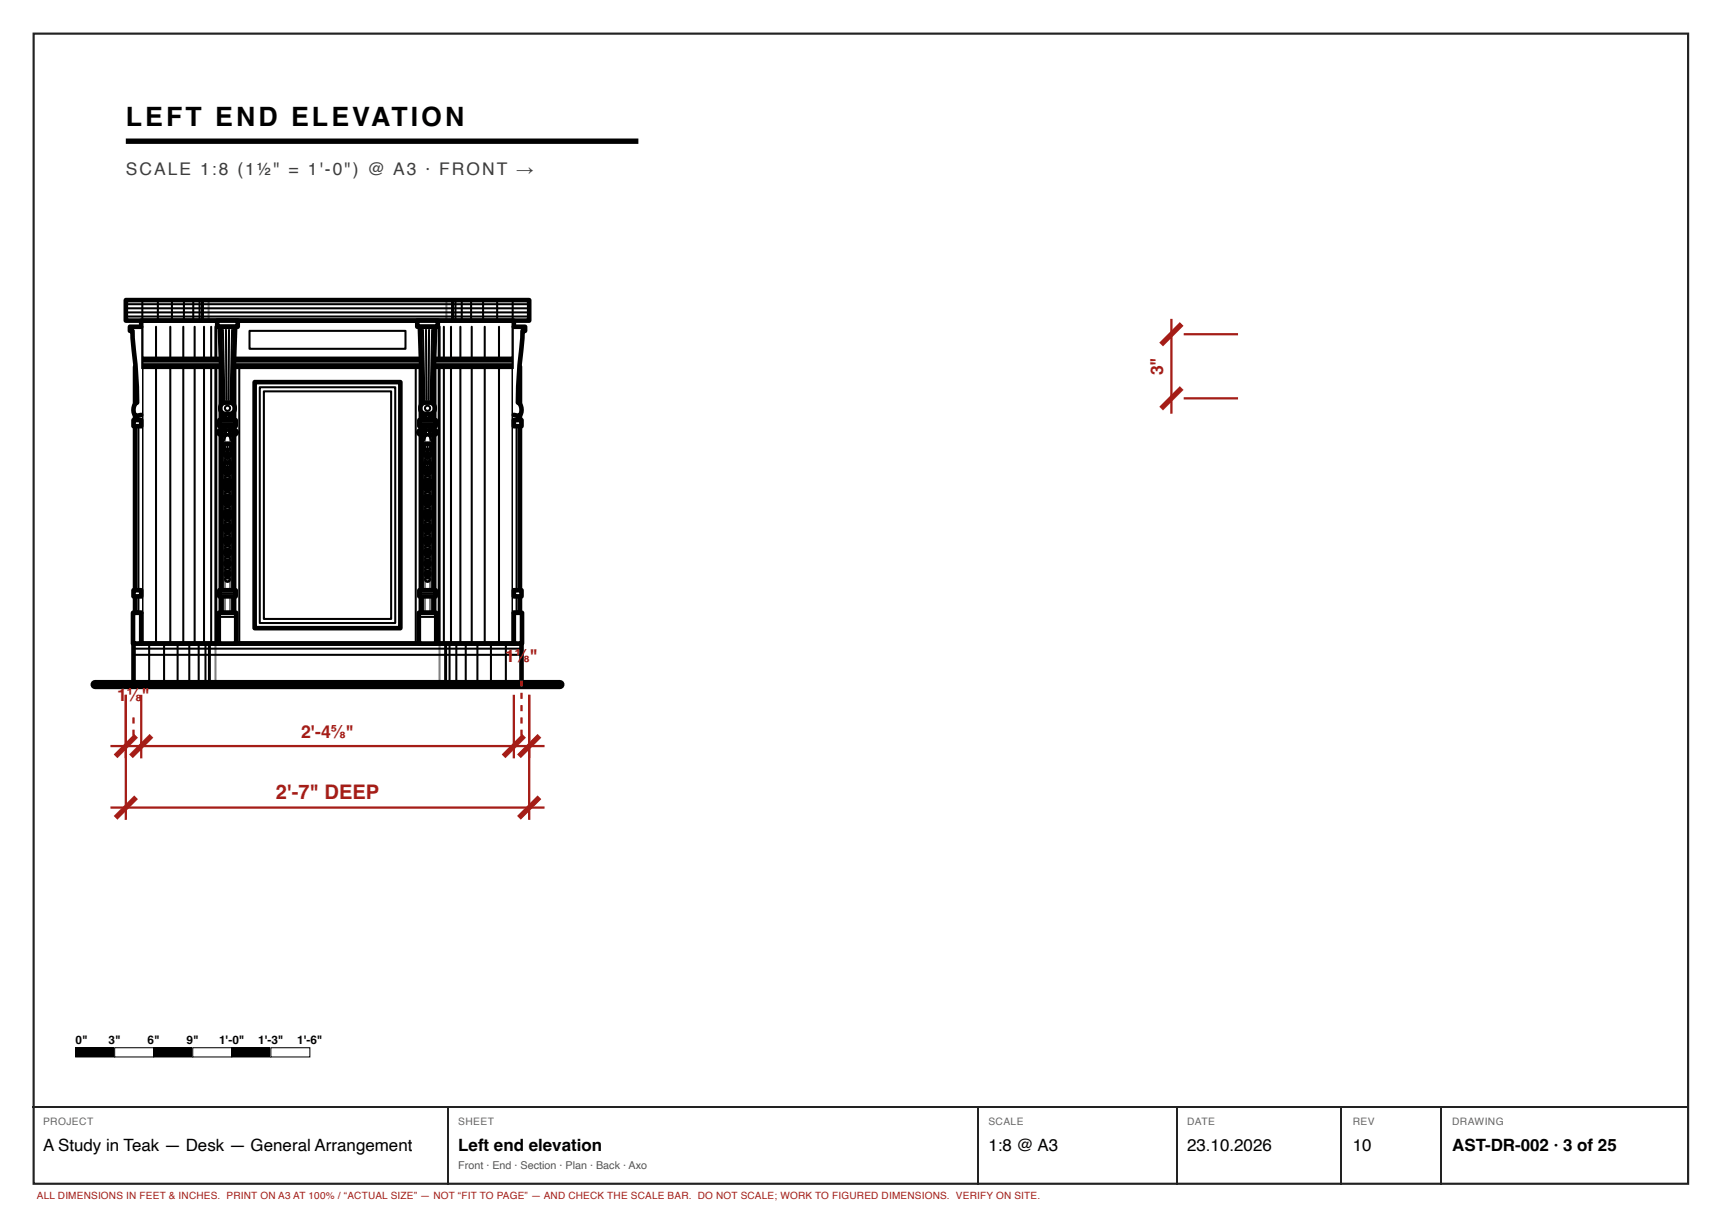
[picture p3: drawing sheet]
<svg xmlns="http://www.w3.org/2000/svg" width="420mm" height="297mm" viewBox="0 0 420 297" stroke-linecap="round" stroke-linejoin="round" font-family="sans-serif">
<path d="M8.2 8.2h403.5v280.5h-403.5z" fill="none" stroke="#222" stroke-width=".53"/>
<path d="M30.7 34.4h125" fill="none" stroke="#000" stroke-width="1.3" stroke-linecap="butt"/>
<path d="M30.7 73.2h98.4v5h-98.4zM34.4 78.2h90.9v9.4h-90.9zM34.4 87.6h90.9v1.8h-90.9zM34.4 89.4h90.9v67.5h-90.9zM62.1 93.2h35.5v60h-35.5zM32.6 156.9h94.6v10h-94.6z" fill="none" stroke="#000" stroke-width="1.1"/>
<g fill="none" stroke="#000" stroke-width=".5">
<path d="M30.7 74.2h98.4M30.7 75.2h98.4M30.7 76.2h98.4M30.7 77.2h98.4M34.7 73.2v5M38.1 79.7v7.9M38.5 73.2v5M41.5 79.7v7.9M41.9 73.2v5M44.7 79.7v7.9M44.9 73.2v5M47.1 73.2v5"/>
<path d="M47.5 79.7v7.9M48.7 73.2v5M49.8 79.7v7.9M50.9 73.2v5M51.5 79.7v7.9M54.1 79.7v7.9M108.9 73.2v5M111.1 73.2v5M112.6 73.2v5M114.9 73.2v5M117.8 73.2v5M121.2 73.2v5"/>
<path d="M125 73.2v5M34.4 88.2h90.9M34.4 88.8h90.9M38.1 89.4v67.5M41.5 89.4v67.5M44.7 89.4v67.5M47.5 89.4v67.5M49.8 89.4v67.5M51.5 89.4v67.5M54.1 89.4v67.5M58.4 89.4v67.5M60.9 80.7h38v4.4h-38z"/>
<path d="M63.4 94.4h33v57.5h-33zM64.4 95.4h31v55.5h-31zM101.4 89.4v67.5M32.6 158.2h94.6M32.6 159.7h94.6M36.4 156.9v10M40 156.9v10M43.3 156.9v10M46.2 156.9v10M48.5 156.9v10M50.1 156.9v10M52.6 156.9v10"/>
</g>
<path d="M49.4 73.2v5M52.6 79.7v7.9M110.4 73.2v5M52.6 89.4v67.5M51.1 156.9v10" fill="none" stroke="#000" stroke-width=".72"/>
<path d="M53.9 89.4h3.2v60h-3.2z" fill="#fff"/>
<path d="M53.9 89.4h3.2v60h-3.2z" fill="none" stroke="#000" stroke-width="1.1"/>
<path d="M54.4 89.4v60M54.9 89.4v60M56.1 89.4v60M56.6 89.4v60" fill="none" stroke="#000" stroke-width=".5"/>
<path d="M53.5 102.4h4v1.5h-4z" fill="#fff"/>
<path d="M53.5 102.4h4v1.5h-4z" fill="none" stroke="#000" stroke-width="1.1"/>
<path d="M53.5 103.2h4" fill="none" stroke="#000" stroke-width=".5"/>
<path d="M53.5 143.9h4v1.5h-4z" fill="#fff"/>
<path d="M53.4 105a1.22 1.22 0 0 1 2.1 .6 1.32 1.32 0 0 1-2.3-.2zM55.7 105a1.22 1.22 0 0 1 2 .6 1.32 1.32 0 0 1-2.2-.2zM53.5 143.9h4v1.5h-4z" fill="none" stroke="#000" stroke-width="1.1"/>
<path d="M53.5 144.7h4" fill="none" stroke="#000" stroke-width=".5"/>
<circle cx="55.5" cy="105.4" r=".44" fill="#fff"/>
<g fill="none" stroke="#000" stroke-width="1.1">
<path d="M54.6 108.6a1.25 1.25 0 0 1 1.6-.2 1.25 1.25 0 0 1 .4 1.6l-.6 1.1-.5 .5a2.43 2.43 0 0 1-.9-3zM54.6 113.2a1.09 1.09 0 0 1 1.4-.3 1.09 1.09 0 0 1 .5 1.3l-.5 1.1-.5 .6a2.36 2.36 0 0 1-.9-2.7zM54.7 117.4a.99 .99 0 0 1 1.2-.3 .99 .99 0 0 1 .5 1.2l-.5 1-.4 .5a2.12 2.12 0 0 1-.8-2.4zM54.8 121.3a.95 .95 0 0 1 1.3-.1 .95 .95 0 0 1 .1 1.3l-.7 .9a1.91 1.91 0 0 1-.7-2.1zM55 124.7h.9a1.37 1.37 0 0 1-.4 2.1 1.51 1.51 0 0 1-.5-2.1zM55.1 128h.8a1.24 1.24 0 0 1-.4 2 1.36 1.36 0 0 1-.4-2zM55.1 131.2h.7a1.11 1.11 0 0 1-.3 1.7 1.22 1.22 0 0 1-.4-1.7zM55.1 136.9h.7a.98 .98 0 0 1-.3 1.4 .98 .98 0 0 1-.4-1.4zM55.2 134.1h.6a1 1 0 0 1-.3 1.6 1.1 1.1 0 0 1-.3-1.6zM55.2 139.5h.6a.89 .89 0 0 1-.3 1.3 .89 .89 0 0 1-.3-1.3z"/>
<circle cx="55.5" cy="112.1" r=".31"/>
<circle cx="55.5" cy="116.4" r=".31"/>
<circle cx="55.5" cy="105.4" r=".44"/>
<circle cx="55.5" cy="123.9" r=".31"/>
<circle cx="55.5" cy="133.4" r=".31"/>
<circle cx="55.5" cy="130.5" r=".31"/>
<circle cx="55.5" cy="136.2" r=".31"/>
<circle cx="55.5" cy="127.3" r=".31"/>
<circle cx="55.5" cy="120.3" r=".31"/>
<circle cx="55.5" cy="138.8" r=".31"/>
<circle cx="55.5" cy="141.3" r=".31"/>
</g>
<g fill="none" stroke="#000" stroke-width=".5">
<path d="M54.8 108.9l.7 2M54.9 113.4l.6 1.8M54.9 117.6l.6 1.6M55.2 105.8l-.7 1.9M55.5 108.6v2.3M55.5 113.2v2M55.5 117.4v1.8M55.7 105.8l.8 1.9M56 117.6l-.5 1.6M56.1 113.4l-.6 1.8M56.1 108.9l-.6 2M55 121.5l.5 1.4"/>
<path d="M55 125l.5 1.3M55.1 128.4l.4 1.1M55.1 131.5l.4 1M55.2 134.4l.3 .9M55.2 137.2l.3 .8M55.2 139.7l.3 .8M55.5 121.2v1.7M55.5 124.8v1.5M55.5 128.2v1.3M55.5 131.3v1.2M55.5 134.3v1M55.5 137v1"/>
<path d="M55.5 139.6v.9M55.7 139.7l-.2 .8M55.8 137.2l-.3 .8M55.8 134.4l-.3 .9M55.8 131.5l-.3 1M55.9 128.4l-.4 1.1M55.9 125l-.4 1.3M56 121.5l-.5 1.4"/>
</g>
<path d="M53.4 149.4h4.2v7.5h-4.2z" fill="#fff"/>
<path d="M53.4 149.4h4.2v7.5h-4.2z" fill="none" stroke="#000" stroke-width="1.1"/>
<path d="M53.4 150.4h4.2" fill="none" stroke="#000" stroke-width=".5"/>
<path d="M53 78.2h5v1.5h-5z" fill="#fff"/>
<path d="M53 78.2h5v1.5h-5z" fill="none" stroke="#000" stroke-width="1.1"/>
<path d="M53.6 79.7h3.8l-.7 18.5h-2.5z" fill="#fff"/>
<path d="M53.6 79.7h3.8l-.7 18.5h-2.5z" fill="none" stroke="#000" stroke-width="1.1"/>
<path d="M54.4 80.4l.3 17M55.1 80.4l.1 17M55.9 80.4l-.2 17M56.6 80.4l-.4 17" fill="none" stroke="#000" stroke-width=".5"/>
<path d="M54.1 98.5l.7-.3h1.2a1.38 1.38 0 0 1 1.2 1.4 1.38 1.38 0 0 1-1.2 1.3h-1a1.39 1.39 0 0 1-1.2-.9 1.39 1.39 0 0 1 .3-1.5z" fill="#fff"/>
<path d="M54.1 98.5l.7-.3h1.2a1.38 1.38 0 0 1 1.2 1.4 1.38 1.38 0 0 1-1.2 1.3h-1a1.39 1.39 0 0 1-1.2-.9 1.39 1.39 0 0 1 .3-1.5z" fill="none" stroke="#000" stroke-width="1.1"/>
<circle cx="55.5" cy="99.6" r=".63" fill="none" stroke="#000" stroke-width=".5"/>
<circle cx="55.5" cy="101.6" r=".63" fill="#fff"/>
<circle cx="55.5" cy="101.6" r=".63" fill="none" stroke="#000" stroke-width="1.1"/>
<path d="M32.9 89.4h1.5v60h-1.5z" fill="#fff"/>
<path d="M34.4 89.4h-1.5v60h1.5" fill="none" stroke="#000" stroke-width="1.1"/>
<path d="M33.8 89.4v60" fill="none" stroke="#000" stroke-width=".5"/>
<path d="M32.6 102.4h1.8v1.5h-1.8z" fill="#fff"/>
<path d="M32.6 102.4h1.8v1.5h-1.8z" fill="none" stroke="#000" stroke-width="1.1"/>
<path d="M32.6 143.9h1.8v1.5h-1.8z" fill="#fff"/>
<path d="M32.6 143.9h1.8v1.5h-1.8z" fill="none" stroke="#000" stroke-width="1.1"/>
<path d="M32.4 149.4h2v7.5h-2z" fill="#fff"/>
<path d="M32.4 149.4h2v7.5h-2z" fill="none" stroke="#000" stroke-width="1.1"/>
<path d="M31.7 79.7h2.7v21.5l-1.2 .2a2.13 2.13 0 0 1 .2-3.2 132.4 132.4 0 0 0-1-15.4l-.1-2.1h-.6z" fill="#fff"/>
<path d="M34.4 79.7h-2.7v1h.6l.3 4.9a99.9 99.9 0 0 1 .8 12.6 2.12 2.12 0 0 0-.2 3.2l1.2-.2" fill="none" stroke="#000" stroke-width="1.1"/>
<g fill="none" stroke="#000" stroke-width=".5">
<path d="M105.6 79.7v7.9M108.2 79.7v7.9M110 79.7v7.9M112.3 79.7v7.9M115 79.7v7.9M118.2 79.7v7.9M121.7 79.7v7.9M105.6 89.4v67.5M108.2 89.4v67.5M110 89.4v67.5M112.3 89.4v67.5M115 89.4v67.5"/>
<path d="M118.2 89.4v67.5M121.7 89.4v67.5M107.2 156.9v10M109.6 156.9v10M111.3 156.9v10M113.6 156.9v10M116.4 156.9v10M119.7 156.9v10M123.4 156.9v10"/>
</g>
<path d="M107.1 79.7v7.9M107.1 89.4v67.5M108.7 156.9v10" fill="none" stroke="#000" stroke-width=".72"/>
<path d="M102.6 89.4h3.3v60h-3.3z" fill="#fff"/>
<path d="M102.6 89.4h3.3v60h-3.3z" fill="none" stroke="#000" stroke-width="1.1"/>
<path d="M103.1 89.4v60M103.6 89.4v60M104.9 89.4v60M105.4 89.4v60" fill="none" stroke="#000" stroke-width=".5"/>
<path d="M102.3 102.4h4v1.5h-4z" fill="#fff"/>
<path d="M102.3 102.4h4v1.5h-4z" fill="none" stroke="#000" stroke-width="1.1"/>
<path d="M102.3 103.2h4" fill="none" stroke="#000" stroke-width=".5"/>
<path d="M102.3 143.9h4v1.5h-4z" fill="#fff"/>
<path d="M102.2 105a1.22 1.22 0 0 1 2 .6 1.32 1.32 0 0 1-2.2-.2zM104.5 105a1.22 1.22 0 0 1 2 .6 1.32 1.32 0 0 1-2.2-.2zM102.3 143.9h4v1.5h-4z" fill="none" stroke="#000" stroke-width="1.1"/>
<path d="M102.3 144.7h4" fill="none" stroke="#000" stroke-width=".5"/>
<circle cx="104.3" cy="105.4" r=".44" fill="#fff"/>
<g fill="none" stroke="#000" stroke-width="1.1">
<path d="M103.4 108.6a1.25 1.25 0 0 1 1.6-.2 1.25 1.25 0 0 1 .4 1.6l-.6 1.1-.5 .5a2.43 2.43 0 0 1-.9-3zM103.4 113.2a1.09 1.09 0 0 1 1.4-.3 1.09 1.09 0 0 1 .5 1.3l-.5 1.1-.5 .6a2.36 2.36 0 0 1-.9-2.7zM103.5 117.4a.99 .99 0 0 1 1.2-.3 .99 .99 0 0 1 .5 1.2l-.5 1-.4 .5a2.12 2.12 0 0 1-.8-2.4zM103.5 121.3a.95 .95 0 0 1 1.4-.1 .95 .95 0 0 1 .1 1.3l-.7 .9a1.91 1.91 0 0 1-.8-2.1zM103.8 124.7h.9a1.37 1.37 0 0 1-.4 2.1 1.51 1.51 0 0 1-.5-2.1zM103.9 128h.8a1.24 1.24 0 0 1-.4 2 1.36 1.36 0 0 1-.4-2zM103.9 131.2h.7a1.11 1.11 0 0 1-.3 1.7 1.22 1.22 0 0 1-.4-1.7zM103.9 136.9h.7a.98 .98 0 0 1-.3 1.4 .98 .98 0 0 1-.4-1.4zM103.9 134.1h.7a1 1 0 0 1-.3 1.6 1.1 1.1 0 0 1-.4-1.6zM104 139.5h.6a.89 .89 0 0 1-.3 1.3 .89 .89 0 0 1-.3-1.3z"/>
<circle cx="104.3" cy="112.1" r=".31"/>
<circle cx="104.3" cy="116.4" r=".31"/>
<circle cx="104.3" cy="105.4" r=".44"/>
<circle cx="104.3" cy="123.9" r=".31"/>
<circle cx="104.3" cy="133.4" r=".31"/>
<circle cx="104.3" cy="130.5" r=".31"/>
<circle cx="104.3" cy="136.2" r=".31"/>
<circle cx="104.3" cy="127.3" r=".31"/>
<circle cx="104.3" cy="120.3" r=".31"/>
<circle cx="104.3" cy="138.8" r=".31"/>
<circle cx="104.3" cy="141.3" r=".31"/>
</g>
<g fill="none" stroke="#000" stroke-width=".5">
<path d="M103.6 108.9l.7 2M103.7 113.4l.6 1.8M103.7 117.6l.6 1.6M104 105.8l-.7 1.9M104.3 108.6v2.3M104.3 113.2v2M104.3 117.4v1.8M104.5 105.8l.8 1.9M104.8 117.6l-.5 1.6M104.9 113.4l-.6 1.8M104.9 108.9l-.6 2M103.8 121.5l.5 1.4"/>
<path d="M103.8 125l.5 1.3M103.9 128.4l.4 1.1M103.9 131.5l.4 1M103.9 134.4l.4 .9M104 137.2l.3 .8M104 139.7l.3 .8M104.3 121.2v1.7M104.3 124.8v1.5M104.3 128.2v1.3M104.3 131.3v1.2M104.3 134.3v1M104.3 137v1"/>
<path d="M104.3 139.6v.9M104.5 139.7l-.2 .8M104.5 137.2l-.2 .8M104.6 134.4l-.3 .9M104.6 131.5l-.3 1M104.7 128.4l-.4 1.1M104.7 125l-.4 1.3M104.7 121.5l-.4 1.4"/>
</g>
<path d="M102.1 149.4h4.3v7.5h-4.3z" fill="#fff"/>
<path d="M102.1 149.4h4.3v7.5h-4.3z" fill="none" stroke="#000" stroke-width="1.1"/>
<path d="M102.1 150.4h4.3" fill="none" stroke="#000" stroke-width=".5"/>
<path d="M101.8 78.2h5v1.5h-5z" fill="#fff"/>
<path d="M101.8 78.2h5v1.5h-5z" fill="none" stroke="#000" stroke-width="1.1"/>
<path d="M102.4 79.7h3.7l-.6 18.5h-2.5z" fill="#fff"/>
<path d="M102.4 79.7h3.7l-.6 18.5h-2.5z" fill="none" stroke="#000" stroke-width="1.1"/>
<path d="M103.1 80.4l.4 17M103.9 80.4l.1 17M104.6 80.4l-.1 17M105.4 80.4l-.4 17" fill="none" stroke="#000" stroke-width=".5"/>
<path d="M102.9 98.5l.7-.3h1.2a1.38 1.38 0 0 1 1.2 1.4 1.38 1.38 0 0 1-1.2 1.3h-1a1.39 1.39 0 0 1-1.2-.9 1.39 1.39 0 0 1 .3-1.5z" fill="#fff"/>
<path d="M102.9 98.5l.7-.3h1.2a1.38 1.38 0 0 1 1.2 1.4 1.38 1.38 0 0 1-1.2 1.3h-1a1.39 1.39 0 0 1-1.2-.9 1.39 1.39 0 0 1 .3-1.5z" fill="none" stroke="#000" stroke-width="1.1"/>
<circle cx="104.3" cy="99.6" r=".63" fill="none" stroke="#000" stroke-width=".5"/>
<circle cx="104.3" cy="101.6" r=".63" fill="#fff"/>
<circle cx="104.3" cy="101.6" r=".63" fill="none" stroke="#000" stroke-width="1.1"/>
<path d="M125.3 89.4h1.5v60h-1.5z" fill="#fff"/>
<path d="M125.3 89.4h1.5v60h-1.5" fill="none" stroke="#000" stroke-width="1.1"/>
<path d="M126 89.4v60" fill="none" stroke="#000" stroke-width=".5"/>
<path d="M125.3 102.4h1.9v1.5h-1.9z" fill="#fff"/>
<path d="M125.3 102.4h1.9v1.5h-1.9z" fill="none" stroke="#000" stroke-width="1.1"/>
<path d="M125.3 143.9h1.9v1.5h-1.9z" fill="#fff"/>
<path d="M125.3 143.9h1.9v1.5h-1.9z" fill="none" stroke="#000" stroke-width="1.1"/>
<path d="M125.3 149.4h2v7.5h-2z" fill="#fff"/>
<path d="M125.3 149.4h2v7.5h-2z" fill="none" stroke="#000" stroke-width="1.1"/>
<path d="M125.3 79.7h2.8v1h-.7l-.3 4.9a99.9 99.9 0 0 0-.8 12.6 2.12 2.12 0 0 1 .3 3.2l-1.3-.2z" fill="#fff"/>
<path d="M125.3 79.7h2.8v1h-.7l-.3 4.9a99.9 99.9 0 0 0-.8 12.6 2.12 2.12 0 0 1 .3 3.2l-1.3-.2" fill="none" stroke="#000" stroke-width="1.1"/>
<path d="M23.2 166.9h113.4" fill="none" stroke="#000" stroke-width="2.2"/>
<path d="M30.7 169.4v15.5M34.4 169.4v15.5M125.3 169.4v15.5M129.1 169.4v15.5M26.9 181.9h105.9" fill="none" stroke="#a51d17" stroke-width=".55"/>
<path d="M33.2 179.4l-5 5M36.9 179.4l-5 5M127.8 179.4l-5 5M131.6 179.4l-5 5" fill="none" stroke="#a51d17" stroke-width="1.3" stroke-linecap="butt"/>
<g fill="#a51d17">
<path d="M32.3 177.9h.5v1.5h-.5zM32.3 174.9h.5v1.5h-.5z"/>
<path d="M126.9 177.9h.6v1.5h-.6zM126.9 174.9h.6v1.5h-.6zM126.9 171.9h.6v1.5h-.6zM126.9 168.9h.6v1.5h-.6zM126.9 165.9h.6v1.5h-.6z"/>
</g>
<path d="M285.7 77.8v23.1M288.7 81.5h13.2M288.7 97.1h13.2M30.7 169.4v30.5M129.1 169.4v30.5M26.9 196.9h105.9" fill="none" stroke="#a51d17" stroke-width=".55"/>
<path d="M288.2 79l-5 5M288.2 94.6l-5 5M33.2 194.4l-5 5M131.6 194.4l-5 5" fill="none" stroke="#a51d17" stroke-width="1.3" stroke-linecap="butt"/>
<path d="M18.4 255.5h9.6v2.2h-9.6z" fill="#000"/>
<path d="M18.4 255.5h9.6v2.2h-9.6z" fill="none" stroke="#000" stroke-width=".25"/>
<path d="M28 255.5h9.5v2.2h-9.5z" fill="#fff"/>
<path d="M28 255.5h9.5v2.2h-9.5zM37.5 255.5h9.5v2.2h-9.5z" fill="none" stroke="#000" stroke-width=".25"/>
<path d="M37.5 255.5h9.5v2.2h-9.5z" fill="#000"/>
<path d="M47 255.5h9.5v2.2h-9.5z" fill="#fff"/>
<path d="M47 255.5h9.5v2.2h-9.5zM56.5 255.5h9.5v2.2h-9.5z" fill="none" stroke="#000" stroke-width=".25"/>
<path d="M56.5 255.5h9.5v2.2h-9.5z" fill="#000"/>
<path d="M66.1 255.5h9.5v2.2h-9.5z" fill="#fff"/>
<path d="M66.1 255.5h9.5v2.2h-9.5z" fill="none" stroke="#000" stroke-width=".25"/>
<path d="M7.9 270h404.1M109.1 270.1v18.8M238.5 270.1v18.8M286.9 270.1v18.8M327.2 270.1v18.8M351.5 270.1v18.8" fill="none" stroke="#222" stroke-width=".26"/>
<text font-size="6.5" x="30.7" y="30.7">LEFT END ELEVATION</text>
<text font-size="4.9" fill="#a51d17" x="67.3" y="194.9">2'-7&quot; DEEP</text>
<g font-size="4.3" fill="#a51d17">
<text x="283.7" y="91.5" transform="rotate(-90 283.7 91.5)">3&quot;</text>
<text x="123.2" y="161.4">1⅛&quot;</text>
<text x="28.5" y="170.9">1</text>
<text x="30.9" y="170.9">⅛</text>
<text x="34.5" y="170.9">&quot;</text>
<text x="73.4" y="179.9">2'-4⅝&quot;</text>
</g>
<text font-size="4.2" fill="#3d3d3d" x="30.7" y="42.7">SCALE 1:8 (1½&quot; = 1'-0&quot;) @ A3 · FRONT →</text>
<g font-size="4.1">
<text x="10.5" y="280.7">A Study in Teak — Desk — General Arrangement</text>
<text x="111.8" y="280.7">Left end elevation</text>
<text x="241" y="280.7">1:8 @ A3</text>
<text x="289.5" y="280.7">23.10.2026</text>
<text x="329.9" y="280.7">10</text>
<text x="354.1" y="280.7">AST-DR-002 · 3 of 25</text>
</g>
<g font-size="2.9">
<text x="18.4" y="254.5">0&quot;</text>
<text x="26.5" y="254.5">3&quot;</text>
<text x="36" y="254.5">6&quot;</text>
<text x="45.5" y="254.5">9&quot;</text>
<text x="53.4" y="254.5">1'-0&quot;</text>
<text x="62.9" y="254.5">1'-3&quot;</text>
<text x="72.5" y="254.5">1'-6&quot;</text>
</g>
<text font-size="2.6" fill="#555" x="111.8" y="285">Front · End · Section · Plan · Back · Axo</text>
<g font-size="2.5" fill="#666">
<text x="10.5" y="274.4">PROJECT</text>
<text x="111.8" y="274.4">SHEET</text>
<text x="241" y="274.4">SCALE</text>
<text x="289.5" y="274.4">DATE</text>
<text x="329.9" y="274.4">REV</text>
<text x="354.1" y="274.4">DRAWING</text>
</g>
<text font-size="2.4" fill="#a51d17" x="9" y="292.4">ALL DIMENSIONS IN FEET &amp; INCHES. PRINT ON A3 AT 100% / “ACTUAL SIZE” — NOT “FIT TO PAGE” — AND CHECK THE SCALE BAR. DO NOT SCALE; WORK TO FIGURED DIMENSIONS. VERIFY ON SITE.</text>
</svg>
